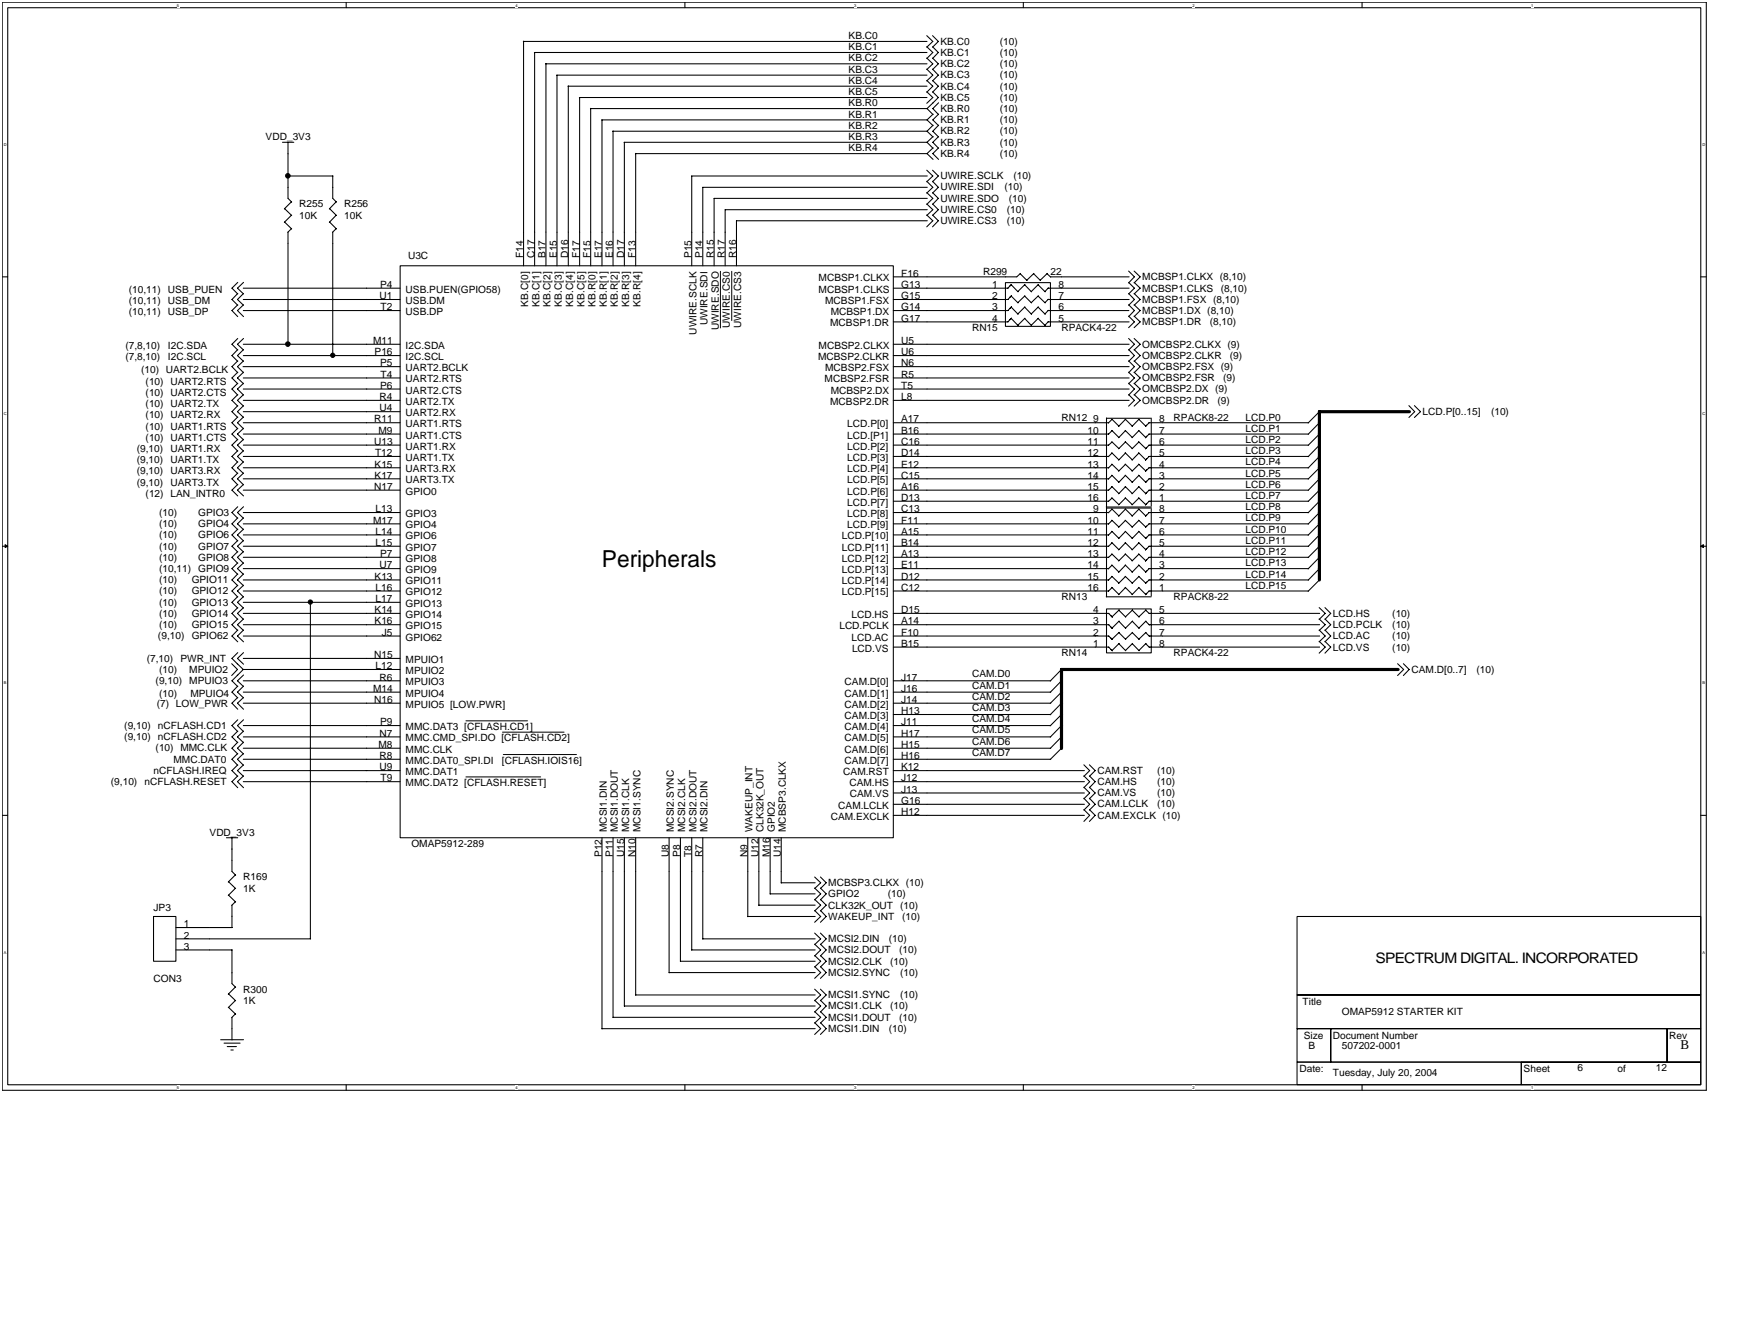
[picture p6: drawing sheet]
<svg xmlns="http://www.w3.org/2000/svg" width="279mm" height="216mm" viewBox="0 0 279 216" stroke-linecap="round" stroke-linejoin="round" font-family="sans-serif">
<path d="M.4 .4h274.1v174.9h-274.1zM1.2 1.2h272.4v173.2h-272.4z" fill="none" stroke="#000" stroke-width=".17"/>
<g fill="#fff">
<path d="M28.5 .5h.3v.7h-.3z"/>
<path d="M28.5 174.5h.3v.7h-.3z"/>
</g>
<path d="M55.7 .4v.8M55.7 174.4v.9" fill="none" stroke="#000" stroke-width=".17"/>
<g fill="#fff">
<path d="M82.9 .5h.3v.7h-.3z"/>
<path d="M82.9 174.5h.3v.7h-.3z"/>
</g>
<path d="M110.2 .4v.8M110.2 174.4v.9" fill="none" stroke="#000" stroke-width=".17"/>
<g fill="#fff">
<path d="M137.4 .5h.3v.7h-.3z"/>
<path d="M137.4 174.5h.3v.7h-.3z"/>
</g>
<path d="M164.6 .4v.8M164.6 174.4v.9" fill="none" stroke="#000" stroke-width=".17"/>
<g fill="#fff">
<path d="M191.8 .5h.4v.7h-.4z"/>
<path d="M191.8 174.5h.4v.7h-.4z"/>
</g>
<path d="M219.1 .4v.8M219.1 174.4v.9" fill="none" stroke="#000" stroke-width=".17"/>
<g fill="#fff">
<path d="M246.3 .5h.3v.7h-.3z"/>
<path d="M246.3 174.5h.3v.7h-.3z"/>
<path d="M.6 22.9h.5v.7h-.5z"/>
<path d="M273.8 22.9h.5v.7h-.5z"/>
<path d="M.6 66.1h.5v.8h-.5z"/>
<path d="M273.8 66.1h.5v.8h-.5z"/>
</g>
<path d="M.4 44.5h.8M273.6 44.5h.9" fill="none" stroke="#000" stroke-width=".17"/>
<g fill="#fff">
<path d="M.6 109.4h.4v.8h-.4z"/>
<path d="M273.8 109.4h.4v.8h-.4z"/>
</g>
<path d="M.4 87.8h.8M273.6 87.8h.9" fill="none" stroke="#000" stroke-width=".17"/>
<path d="M.8 87.6l.4 .2-.4 .2zM273.6 87.8l.4-.2v.4z" fill="#000" stroke="#000" stroke-width=".16"/>
<g fill="#fff">
<path d="M.6 152.7h.4v.7h-.4z"/>
<path d="M273.8 152.7h.4v.7h-.4z"/>
</g>
<g fill="none" stroke="#000" stroke-width=".17">
<path d="M84.2 6.7h64.9M84.2 6.6v36.1M86 8.4h63.1M86 8.4v34.3M87.8 10.3h61.3M87.8 10.2v32.5M89.5 12.1h59.6M89.6 12.1v30.6M91.4 13.9h57.7M91.4 13.8v28.9M93.2 15.7h55.9M93.2 15.7v27"/>
<path d="M95 17.5h54.1M95 17.4v25.3M96.8 19.3h52.3M96.8 19.3v23.4M149.1 5.7l.9 1-.9 .9M149.1 7.5l.9 .9-.9 1M149.1 9.3l.9 1-.9 .9M149.1 11.1l.9 1-.9 .9M149.1 12.9l.9 1-.9 .9M149.1 14.7l.9 1-.9 .9M149.1 17.5l1 .9M149.1 19.3l1 .9"/>
<path d="M150 5.7l.9 1-.9 .9M150 7.5l.9 .9-.9 1M150 9.3l.9 1-.9 .9M150 11.1l.9 1-.9 .9M150 12.9l.9 1-.9 .9M150 14.7l.9 1-.9 .9M150.1 16.5l-1 1M150.1 18.3l-1 1M151 16.5l-1 1 1 .9M151 18.3l-1 1 1 .9M45.4 22.9h1.9M45.8 33.5l1.1 1.1"/>
<path d="M45.8 35.7l1.1 1.1M46.3 22.9v9l.6 .6M46.3 37.3v18.1M46.3 28.3h7.3M46.9 36.8l-.6 .6M46.9 32.4l-1.2 1.2M46.9 34.6l-1.2 1.1M53 33.5l1.1 1.1M53 35.7l1.1 1.1M53.5 28.3v3.6l.6 .6M53.5 37.3v19.9M54.1 32.4l-1.1 1.2"/>
<path d="M54.1 34.6l-1.1 1.1M54.1 36.8l-.6 .6M98.6 21.1h50.5M98.6 21.1v21.6M100.4 22.9h48.7M100.4 22.9v19.8M102.2 24.7h46.9M102.2 24.7v18M149.1 27.4l.9 .9-.9 .9M149.1 29.1l.9 1-.9 .9M149.1 31l.9 .9-.9 1M149.1 32.8l.9 .9-.9 .9"/>
<path d="M149.1 34.6l.9 .9-.9 1M149.1 21.1l1 .9M149.1 22.9l1 .9M149.1 24.7l1 .9M149.2 28.3h-37.9v14.4M149.2 30.1h-36.2v12.6M149.2 35.5h-30.7v7.2M149.2 33.7h-32.6v9M149.2 31.9h-34.3v10.8M150 27.4l.9 .9-.9 .9M150 29.1l.9 1-.9 .9M150 31l.9 .9-.9 1"/>
<path d="M150 32.8l.9 .9-.9 .9M150 34.6l.9 .9-.9 1M150.1 20.1l-1 1M150.1 21.9l-1 1M150.1 23.8l-1 .9M151 20.1l-1 1 1 .9M151 21.9l-1 1 1 .9M151 23.8l-1 .9 1 .9M38.2 59.8l-.9 1 .9 .9M38.2 54.4l-.9 .9 .9 1M38.2 56.2l-.9 1 .9 .9M38.2 45.4l-.9 .9 .9 1"/>
<path d="M38.2 47.2l-.9 .9 .9 1M38.2 49l-.9 .9 .9 1M38.2 58l-.9 .9 .9 1M39.1 58.9h25.3M39.1 46.3h25.3M39.1 48.1h25.3M39.1 49.9h25.3M39.1 57.2h25.3M39.1 55.3h25.3M39.2 59.8l-1 1 1 .9M39.2 54.4l-1 .9 1 1M39.2 56.2l-1 1 1 .9"/>
<path d="M39.2 45.4l-1 .9 1 1M39.2 47.2l-1 .9 1 1M39.2 49l-1 .9 1 1M39.2 58l-1 .9 1 1M64.4 42.7h79.3v92h-79.3zM143.7 46.3h18.5M143.7 48.1h18.5M143.7 49.9h18.5M143.7 51.7h18.5M143.7 57.2h37.9M143.7 55.3h37.9M143.7 58.9h37.9"/>
<path d="M161.7 45.4h7.3v7.1h-7.3zM162.4 45.9l.3-.2-.6 .6M162.4 47.8l.3-.2-.6 .5M162.4 51.4l.3-.2-.6 .5M162.7 45.8l1.1 1.1M162.7 47.6l1.1 1.1M162.7 49.4l1.1 1.1M162.7 51.2l1.1 1.1M162.7 49.3l-.6 .6M164.1 44l1.1 1.1M164.1 44l-.6 .5h-19.8M164.8 45.8l1.1 1.1"/>
<path d="M164.8 47.6l1.1 1.1M164.8 49.4l1.1 1.1M164.8 51.2l1.1 1.1M164.9 45.7l-1.2 1.2M164.9 47.6l-1.2 1.1M164.9 49.3l-1.2 1.2M164.9 51.2l-1.2 1.1M166.3 44l1.1 1.1M166.3 44l-1.1 1.1M167 45.8l1.1 1.1M167 47.6l1.1 1.1M167 49.4l1.1 1.1"/>
<path d="M167 51.2l1.1 1.1M167 45.7l-1.1 1.2M167 47.6l-1.1 1.1M167 49.3l-1.1 1.2M167 51.2l-1.1 1.1M168.4 44l.6 .5M168.5 44l-1.2 1.1M168.6 46.3h13M168.6 48.1h13M168.6 49.9h13M168.6 51.7h13M168.6 46.3l-.5 .6"/>
<path d="M168.6 48.1l-.5 .6M168.6 49.9l-.5 .6M168.6 51.7l-.5 .6M169 44.5h12.6M181.5 43.6l1 .9-1 1M181.5 45.4l1 .9-1 1M181.5 47.2l1 .9-1 1M181.5 49l1 .9-1 1M181.5 50.8l1 .9-1 1M181.5 54.4l1 .9-1 1M181.5 56.2l1 1-1 .9M181.5 58l1 .9-1 1"/>
<path d="M181.5 59.8l1 1-1 .9M182.4 43.6l1 .9-1 1M182.4 45.4l1 .9-1 1M182.4 47.2l1 .9-1 1M182.4 49l1 .9-1 1M182.4 50.8l1 .9-1 1M182.4 54.4l1 .9-1 1M182.4 56.2l1 1-1 .9M182.4 58l1 .9-1 1M182.4 59.8l1 1-1 .9M38.2 61.6l-.9 .9 .9 1M38.2 63.4l-.9 1 .9 .9"/>
<path d="M38.2 65.2l-.9 1 .9 .9M38.2 67l-.9 1 .9 .9M38.2 68.8l-.9 1 .9 .9M38.2 70.6l-.9 1 .9 .9M38.2 72.4l-.9 1 .9 .9M38.2 74.2l-.9 1 .9 .9M38.2 76l-.9 1 .9 1M38.2 77.9l-.9 .9 .9 .9M39.1 68h25.3M39.1 69.8h25.3M39.1 71.6h25.3M39.1 73.4h25.3"/>
<path d="M39.1 75.2h25.3M39.1 77h25.3M39.1 78.8h25.3M39.1 60.8h25.3M39.1 62.5h25.3M39.1 64.4h25.3M39.1 66.2h25.3M39.2 61.6l-1 .9 1 1M39.2 63.4l-1 1 1 .9M39.2 65.2l-1 1 1 .9M39.2 67l-1 1 1 .9M39.2 68.8l-1 1 1 .9"/>
<path d="M39.2 70.6l-1 1 1 .9M39.2 72.4l-1 1 1 .9M39.2 74.2l-1 1 1 .9M39.2 76l-1 1 1 1M39.2 77.9l-1 .9 1 .9M143.7 68h34.6M143.7 69.8h34.6M143.7 71.6h34.6M143.7 73.4h34.6M143.7 75.2h34.6M143.7 77h34.6M143.7 78.8h34.6"/>
<path d="M143.7 60.8h37.9M143.7 62.5h37.9M143.7 64.4h37.9M178 67.2v14.3M178 67.2h7.2M178.8 78.2l1.2 1.1M178.8 76.4l1.2 1.1M178.8 74.6l1.2 1.1M178.8 72.8l1.2 1.1M178.8 71l1.2 1.1M178.8 69.2l1.2 1.1M178.8 67.4l1.2 1.1"/>
<path d="M178.9 78.2l-.6 .6M178.9 76.4l-.6 .6M178.9 74.6l-.6 .6M178.9 72.8l-.6 .6M178.9 71l-.6 .6M178.9 69.2l-.6 .6M178.9 67.4l-.6 .6M181 78.2l1.1 1.1M181 76.4l1.1 1.1M181 74.6l1.1 1.1M181 72.8l1.1 1.1M181 71l1.1 1.1"/>
<path d="M181 69.2l1.1 1.1M181 67.4l1.1 1.1M181 78.2l-1.1 1.2M181 76.4l-1.1 1.2M181 74.6l-1.1 1.1M181 72.8l-1.1 1.2M181 71l-1.1 1.2M181 69.2l-1.1 1.2M181 67.4l-1.1 1.2M181.5 61.6l1 .9-1 1M181.5 63.4l1 1-1 .9M182.4 61.6l1 .9-1 1"/>
<path d="M182.4 63.4l1 1-1 .9M183.1 78.2l1.2 1.1M183.1 76.4l1.2 1.1M183.1 74.6l1.2 1.1M183.1 72.8l1.2 1.1M183.1 71l1.2 1.1M183.1 69.2l1.2 1.1M183.1 67.4l1.2 1.1M183.2 78.2l-1.1 1.2M183.2 76.4l-1.1 1.2M183.2 74.6l-1.1 1.1M183.2 72.8l-1.1 1.2"/>
<path d="M183.2 71l-1.1 1.2M183.2 69.2l-1.1 1.2M183.2 67.4l-1.1 1.2M184.8 68h25.7M184.8 69.8h25.7M184.8 71.6h25.7M184.8 73.4h25.7M184.8 75.2h25.7M184.8 77h25.7M184.8 78.8h25.7M184.8 78.8l-.6 .6 .3-.3M184.8 77l-.6 .6"/>
<path d="M184.8 75.2l-.6 .5 .3-.2M184.8 73.4l-.6 .6M184.8 71.6l-.6 .6M184.8 69.8l-.6 .6 .3-.3M184.8 68l-.6 .6M185.2 67.4v13.9M212.2 66.2l-1.8 1.8M212.2 69.8l-1.8 1.8M212.2 68l-1.8 1.8M212.2 71.6l-1.8 1.8M212.2 73.4l-1.8 1.8M212.2 75.2l-1.8 1.8"/>
<path d="M212.2 77l-1.8 1.8M212.2 78.8l-1.8 1.8M226.6 65.2l1 1-1 .9M227.5 65.2l1 1-1 .9M38.2 86.9l-.9 .9 .9 .9M38.2 81.5l-.9 .9 .9 .9M38.2 83.2l-.9 1 .9 .9M38.2 85.1l-.9 .9 .9 1M38.2 88.7l-.9 .9 .9 1M38.2 90.5l-.9 .9 .9 .9M38.2 92.3l-.9 .9 .9 1M38.2 94.1l-.9 .9 .9 1"/>
<path d="M38.2 95.9l-.9 .9 .9 1M38.2 97.7l-.9 .9 .9 1M38.2 99.5l-.9 .9 .9 1M39.1 95h25.3M39.1 93.2h25.3M39.1 91.4h25.3M39.1 89.6h25.3M39.1 87.8h25.3M39.1 86h25.3M39.1 84.2h25.3M39.1 82.4h25.3M39.1 98.6h25.3"/>
<path d="M39.1 96.8h25.3M39.2 86.9l-1 .9 1 .9M39.2 81.5l-1 .9 1 .9M39.2 83.2l-1 1 1 .9M39.2 85.1l-1 .9 1 1M39.2 88.7l-1 .9 1 1M39.2 90.5l-1 .9 1 .9M39.2 92.3l-1 .9 1 1M39.2 94.1l-1 .9 1 1M39.2 95.9l-1 .9 1 1M39.2 97.7l-1 .9 1 1M39.2 99.5l-1 .9 1 1"/>
<path d="M49.9 96.8v54.1M143.7 95h34.6M143.7 93.2h34.6M143.7 91.4h34.6M143.7 89.6h34.6M143.7 87.8h34.6M143.7 86h34.6M143.7 84.2h34.6M143.7 82.4h34.6M143.7 80.6h34.6M143.7 98.6h34.7M177.9 95.9h7.3"/>
<path d="M177.9 81.5h7.3M178 81.6v14.3M178 81.7h7.2M178 97.9h7.2v7.1h-7.2zM178.3 98.6l.6 .6M178.8 94.4l1.2 1.2M178.8 92.6l1.2 1.1M178.8 90.8l1.2 1.2M178.8 89l1.2 1.1M178.8 87.2l1.2 1.2M178.8 85.4l1.2 1.1M178.8 83.6l1.2 1.1"/>
<path d="M178.8 81.8l1.2 1.1M178.8 80l1.2 1.1M178.9 94.5l-.6 .6M178.9 92.7l-.6 .6M178.9 90.9l-.6 .6M178.9 89.1l-.6 .5M178.9 87.3l-.6 .6M178.9 85.4l-.6 .6M178.9 83.7l-.6 .6M178.9 81.8l-.6 .6M178.9 80.1l-.6 .5M180 99.9l1.1 1.1"/>
<path d="M180 98.1l1.1 1.1M180 99.8l-1.1 1.2M180 98.1l-1.1 1.1M181 94.4l1.1 1.2M181 92.6l1.1 1.1M181 90.8l1.1 1.2M181 89l1.1 1.1M181 87.2l1.1 1.2M181 85.4l1.1 1.1M181 83.6l1.1 1.1M181 81.8l1.1 1.1M181 80l1.1 1.1"/>
<path d="M181 94.5l-1.1 1.1M181 92.7l-1.1 1.1M181 90.9l-1.1 1.1M181 89.1l-1.1 1.1M181 87.3l-1.1 1.1M181 85.4l-1.1 1.2M181 83.7l-1.1 1.1M181 81.8l-1.1 1.2M181 80.1l-1.1 1.1M182.1 99.9l1.1 1.1M182.1 98.1l1.1 1.1M182.2 99.8l-1.2 1.2"/>
<path d="M182.2 98.1l-1.2 1.1M183.1 94.4l1.2 1.2M183.1 92.6l1.2 1.1M183.1 90.8l1.2 1.2M183.1 89l1.2 1.1M183.1 87.2l1.2 1.2M183.1 85.4l1.2 1.1M183.1 83.6l1.2 1.1M183.1 81.8l1.2 1.1M183.1 80l1.2 1.1M183.2 94.5l-1.1 1.1M183.2 92.7l-1.1 1.1"/>
<path d="M183.2 90.9l-1.1 1.1M183.2 89.1l-1.1 1.1M183.2 87.3l-1.1 1.1M183.2 85.4l-1.1 1.2M183.2 83.7l-1.1 1.1M183.2 81.8l-1.1 1.2M183.2 80.1l-1.1 1.1M184.3 99.9l.6 .6M184.3 98.1l.6 .6M184.3 99.8l-1.1 1.2M184.3 98.1l-1.1 1.1M184.8 95h25.7"/>
<path d="M184.8 93.2h25.7M184.8 91.4h25.7M184.8 89.6h25.7M184.8 87.8h25.7M184.8 86h25.7M184.8 84.2h25.7M184.8 82.4h25.7M184.8 80.6h25.7M184.8 95l-.6 .6M184.8 93.2l-.6 .6 .3-.2M184.8 91.4l-.6 .6M184.8 89.6l-.6 .6"/>
<path d="M184.8 87.8l-.6 .6 .3-.2M184.8 86l-.6 .6M184.8 84.2l-.6 .6 .3-.2M184.8 82.4l-.6 .6M184.8 98.6h27.5M184.8 80.6l-.6 .6M185.2 81.8v14M212.2 97.7l1 .9-1 1M212.2 99.5l1 .9-1 1M212.2 87.8l-1.8 1.8M212.2 84.2l-1.8 1.8M212.2 80.6l-1.8 1.8"/>
<path d="M212.2 82.4l-1.8 1.9M212.2 86l-1.8 1.9M212.2 89.6l-1.8 1.9M212.2 91.4l-1.8 1.9M212.2 93.2l-1.8 1.9M213.1 97.7l1 .9-1 1M213.1 99.5l1 .9-1 1M37.3 106.7l.9 .9-.9 1M38.2 106.7l.9 .9M38.2 101.3l-.9 .9 .9 1M38.2 112.1l-.9 .9 .9 1M38.2 115.7l-.9 .9 .9 1"/>
<path d="M38.2 117.5l-.9 1 .9 .9M38.2 119.3l-.9 1 .9 .9M38.2 104.9l-.9 .9 .9 1M38.2 110.3l-.9 1 .9 .9M39.1 107.6l-1.8 1.8 .9 1M39.1 109.4h25.3M39.1 111.3h25.3M39.1 113h25.3M39.1 116.6h25.3M39.1 118.5h25.3M39.1 105.8h25.3M39.1 107.6h25.3"/>
<path d="M39.1 102.2h25.3M39.1 100.4h25.3M39.2 101.3l-1 .9 1 1M39.2 112.1l-1 .9 1 1M39.2 108.5l-1 .9 1 1M39.2 115.7l-1 .9 1 1M39.2 117.5l-1 1 1 .9M39.2 119.3l-1 1 1 .9M39.2 104.9l-1 .9 1 1M39.2 110.3l-1 1 1 .9M143.7 109.4h25.3M143.7 111.3h25.3"/>
<path d="M143.7 113h25.3M143.7 114.9h25.3M143.7 116.6h25.3M143.7 118.5h25.3M143.7 102.2h34.7M143.7 100.4h34.7M143.7 104h34.7M170.7 114.9l-1.8 1.8M170.7 111.3l-1.8 1.8M170.7 107.6l-1.8 1.9M170.7 109.4l-1.8 1.9M170.7 113l-1.8 1.9"/>
<path d="M170.7 116.6l-1.8 1.9M170.7 118.5l-1.8 1.8M178.3 104l.6 .6M178.3 102.2l.6 .6-.2-.2M178.3 100.4l.6 .6M180 103.5l1.1 1.1M180 101.7l1.1 1.1M180 103.4l-1.1 1.2M180 101.7l-1.1 1.1M182.1 103.5l1.1 1.1M182.1 101.7l1.1 1.1M182.2 103.4l-1.2 1.2"/>
<path d="M182.2 101.7l-1.2 1.1M184.3 103.5l.6 .6M184.3 101.7l.6 .6M184.3 103.4l-1.1 1.2M184.3 101.7l-1.1 1.1M184.8 102.2h27.5M184.8 100.4h27.5M184.8 104h27.5M212.2 103.1l1 .9-1 1M212.2 101.3l1 .9-1 1M213.1 103.1l1 .9-1 1M213.1 101.3l1 .9-1 1"/>
<path d="M224.8 106.7l1 .9-1 1M225.7 106.7l1 .9-1 1M.4 131.1h.8M36.4 134.7h1.8M37.3 134.7v5.4l.6 .6M38.2 121.1l-.9 1 .9 .9M38.2 123l-.9 .9 .9 .9M38.2 124.7l-.9 1 .9 .9M39.1 120.3h25.3M39.1 122.1h25.3M39.1 125.7h25.3M39.1 123.9h25.3"/>
<path d="M39.2 121.1l-1 1 1 .9M39.2 123l-1 .9 1 .9M39.2 124.7l-1 1 1 .9M96.8 134.7v30.7M98.6 134.7v28.9M100.4 134.7v27.1M102.2 134.7v25.3M107.6 134.7v21.7M109.4 134.7v19.9M111.3 134.7v18.1M113 134.7v16.3M120.3 134.7v12.7"/>
<path d="M122.1 134.7v10.9M123.9 134.7v9M125.7 134.7v7.3M143.7 131.1h30.7M143.7 120.3h25.3M143.7 122.1h25.3M143.7 125.7h30.7M143.7 127.5h30.7M143.7 129.3h30.7M143.7 123.9h30.7M170.7 120.3l-1.8 1.8M174.3 123l1 .9-1 .9"/>
<path d="M174.3 124.7l1 1-1 .9M174.3 126.5l1 1-1 .9M174.3 128.3l1 1-1 .9M174.3 130.1l1 1-1 1M175.2 123l1 .9-1 .9M175.2 124.7l1 1-1 .9M175.2 126.5l1 1-1 .9M175.2 128.3l1 1-1 .9M175.2 130.1l1 1-1 1M273.6 131.1h.9M24.7 147.3h3.6v7.2h-3.6zM28.3 149.1h9.1"/>
<path d="M28.3 150.9h21.7M28.3 152.7h9.1M36.8 141.7l1.1 1.1M36.8 143.9l1.1 1.1M36.8 159.8l1.1 1.1M37.3 145.5v3.6M37.3 152.7v5.4l.6 .6M37.9 140.6l-1.2 1.2M37.9 142.8l-1.2 1.1M37.9 145l-.6 .6M37.9 158.7l-1.2 1.1M102.2 159.9h28.9"/>
<path d="M107.6 156.4h23.5M109.4 154.5h21.7M111.3 152.7h19.8M113 150.9h18.1M120.3 147.3h10.8M122.1 145.5h9M123.9 143.7h7.2M125.7 141.9h5.4M131 153.6l1 .9-1 1M131 155.4l1 1-1 .9M131 159l1 .9-1 1M131 150l1 .9-1 1"/>
<path d="M131 151.8l1 .9-1 1M131 141l1 .9-1 .9M131 142.8l1 .9-1 1M131 144.6l1 .9-1 .9M131 146.4l1 .9-1 1M132 153.6l.9 .9-.9 1M132 155.4l.9 1-.9 .9M132 159l.9 .9-.9 1M132 150l.9 .9-.9 1M132 151.8l.9 .9-.9 1M132 141l.9 .9-.9 .9M132 142.8l.9 .9-.9 1"/>
<path d="M132 144.6l.9 .9-.9 .9M132 146.4l.9 .9-.9 1M208.6 147.3h65v12.6h-65zM208.6 159.9h65v5.5h-65zM35.5 167.1h3.7M36 167.7h2.6M36.5 168.2h1.5M36.8 161.9l1.1 1.1M37.1 168.8h.4M37.3 163.5v3.7M37.9 160.8l-1.2 1.2M37.9 163l-.6 .6"/>
<path d="M96.8 165.4h34.3M98.6 163.5h32.5M100.4 161.7h30.7M131 164.4l1 1-1 .9M131 160.8l1 .9-1 1M131 162.6l1 .9-1 1M132 164.4l.9 1-.9 .9M132 160.8l.9 .9-.9 1M132 162.6l.9 .9-.9 1M208.6 165.4h5.5v5.3h-5.5zM208.6 170.7h36.1v3.7h-36.1zM214.1 165.4h54.1v5.3h-54.1z"/>
<path d="M244.7 170.7h28.9v3.7h-28.9zM268.2 165.4h5.4v5.3h-5.4z"/>
</g>
<path d="M115.9 43.6v9.1M117.7 43.6v7.9M74.9 115.9h10M80.8 117.7h9.9M74.9 124.9h12.1M81 121.3h11.7" fill="none" stroke="#000" stroke-width=".16"/>
<path d="M226.7 66.2h-14.5v27M224.9 107.6h-54.2v12.7" fill="none" stroke="#000" stroke-width=".51"/>
<g fill="#000" stroke="#000" stroke-width=".17">
<circle cx="46.3" cy="28.3" r=".37"/>
<circle cx="46.3" cy="55.3" r=".37"/>
<circle cx="53.5" cy="57.1" r=".34"/>
<circle cx="49.9" cy="96.8" r=".34"/>
</g>
<text font-size="3.8" x="96.8" y="91.2">Peripherals</text>
<text font-size="2.3" x="221.2" y="154.9">SPECTRUM DIGITAL. INCORPORATED</text>
<text font-size="2" x="270.3" y="168.7">B</text>
<g font-size="1.6">
<text x="136.5" y="6.3">KB.C0</text>
<text x="136.5" y="8.1">KB.C1</text>
<text x="136.5" y="9.9">KB.C2</text>
<text x="136.5" y="11.7">KB.C3</text>
<text x="151.3" y="7.2">KB.C0</text>
<text x="151.3" y="9">KB.C1</text>
<text x="151.3" y="10.8">KB.C2</text>
<text x="160.8" y="7.2">(10)</text>
<text x="160.8" y="9">(10)</text>
<text x="160.8" y="10.8">(10)</text>
<text x="136.5" y="13.5">KB.C4</text>
<text x="136.5" y="15.3">KB.C5</text>
<text x="136.5" y="17.1">KB.R0</text>
<text x="151.3" y="12.6">KB.C3</text>
<text x="151.3" y="14.4">KB.C4</text>
<text x="151.3" y="16.2">KB.C5</text>
<text x="160.8" y="12.6">(10)</text>
<text x="160.8" y="14.4">(10)</text>
<text x="160.8" y="16.2">(10)</text>
<text x="42.7" y="22.5">VDD_3V3</text>
<text x="136.5" y="20.7">KB.R2</text>
<text x="136.5" y="22.5">KB.R3</text>
<text x="136.5" y="18.9">KB.R1</text>
<text x="151.3" y="18">KB.R0</text>
<text x="151.3" y="19.8">KB.R1</text>
<text x="151.3" y="21.6">KB.R2</text>
<text x="151.3" y="23.4">KB.R3</text>
<text x="160.8" y="18">(10)</text>
<text x="160.8" y="19.8">(10)</text>
<text x="160.8" y="21.6">(10)</text>
<text x="160.8" y="23.4">(10)</text>
<text x="136.5" y="24.3">KB.R4</text>
<text x="151.3" y="28.8">UWIRE.SCLK</text>
<text x="151.3" y="25.2">KB.R4</text>
<text x="160.8" y="25.2">(10)</text>
<text x="163" y="28.8">(10)</text>
<text x="48.1" y="33.3">R255</text>
<text x="48.1" y="35.2">10K</text>
<text x="55.3" y="33.3">R256</text>
<text x="55.3" y="35.2">10K</text>
<text x="151.3" y="30.6">UWIRE.SDI</text>
<text x="151.3" y="32.4">UWIRE.SDO</text>
<text x="151.3" y="34.3">UWIRE.CS0</text>
<text x="161.6" y="30.6">(10)</text>
<text x="161.9" y="34.3">(10)</text>
<text x="162.3" y="32.4">(10)</text>
<text x="65.6" y="41.6">U3C</text>
<text x="84.2" y="41.5" transform="rotate(-90 84.2 41.5)">F14</text>
<text x="86" y="41.5" transform="rotate(-90 86 41.5)">C17</text>
<text x="87.8" y="41.5" transform="rotate(-90 87.8 41.5)">B17</text>
<text x="89.5" y="41.5" transform="rotate(-90 89.5 41.5)">E15</text>
<text x="91.4" y="41.5" transform="rotate(-90 91.4 41.5)">D16</text>
<text x="93.2" y="41.5" transform="rotate(-90 93.2 41.5)">F17</text>
<text x="95" y="41.5" transform="rotate(-90 95 41.5)">F15</text>
<text x="96.8" y="41.5" transform="rotate(-90 96.8 41.5)">E17</text>
<text x="98.6" y="41.5" transform="rotate(-90 98.6 41.5)">E16</text>
<text x="100.4" y="41.5" transform="rotate(-90 100.4 41.5)">D17</text>
<text x="102.2" y="41.5" transform="rotate(-90 102.2 41.5)">F13</text>
<text x="111.2" y="41.5" transform="rotate(-90 111.2 41.5)">P15</text>
<text x="113" y="41.5" transform="rotate(-90 113 41.5)">P14</text>
<text x="114.8" y="41.5" transform="rotate(-90 114.8 41.5)">R15</text>
<text x="116.6" y="41.5" transform="rotate(-90 116.6 41.5)">R17</text>
<text x="118.4" y="41.5" transform="rotate(-90 118.4 41.5)">R16</text>
<text x="151.3" y="36">UWIRE.CS3</text>
<text x="161.9" y="36">(10)</text>
<text x="20.7" y="47">(10,11)</text>
<text x="27" y="47">USB_PUEN</text>
<text x="61.1" y="46.3">P4</text>
<text x="65.3" y="47">USB.PUEN(GPIO58)</text>
<text x="131.7" y="45.2">MCBSP1.CLKX</text>
<text x="131.7" y="47">MCBSP1.CLKS</text>
<text x="145" y="44.5">F16</text>
<text x="145" y="46.3">G13</text>
<text x="158.1" y="44.2">R299</text>
<text x="159.6" y="46.3">1</text>
<text x="169" y="44.2">22</text>
<text x="170.2" y="46.3">8</text>
<text x="183.7" y="45.1">MCBSP1.CLKX (8,10)</text>
<text x="183.7" y="46.9">MCBSP1.CLKS</text>
<text x="196.4" y="46.9">(8,10)</text>
<text x="20.7" y="48.9">(10,11)</text>
<text x="20.7" y="50.6">(10,11)</text>
<text x="27" y="48.9">USB_DM</text>
<text x="27" y="50.6">USB_DP</text>
<text x="61.1" y="48.1">U1</text>
<text x="61.2" y="49.9">T2</text>
<text x="65.2" y="50.6">USB.DP</text>
<text x="65.2" y="48.9">USB.DM</text>
<text x="85" y="49.3" transform="rotate(-90 85 49.3)">KB.C[0]</text>
<text x="86.8" y="49.3" transform="rotate(-90 86.8 49.3)">KB.C[1]</text>
<text x="88.6" y="49.3" transform="rotate(-90 88.6 49.3)">KB.C[2]</text>
<text x="90.4" y="49.3" transform="rotate(-90 90.4 49.3)">KB.C[3]</text>
<text x="92.2" y="49.3" transform="rotate(-90 92.2 49.3)">KB.C[4]</text>
<text x="94" y="49.3" transform="rotate(-90 94 49.3)">KB.C[5]</text>
<text x="95.8" y="49.3" transform="rotate(-90 95.8 49.3)">KB.R[0]</text>
<text x="97.6" y="49.3" transform="rotate(-90 97.6 49.3)">KB.R[1]</text>
<text x="99.4" y="49.3" transform="rotate(-90 99.4 49.3)">KB.R[2]</text>
<text x="101.2" y="49.3" transform="rotate(-90 101.2 49.3)">KB.R[3]</text>
<text x="103" y="49.3" transform="rotate(-90 103 49.3)">KB.R[4]</text>
<text x="112" y="53.8" transform="rotate(-90 112 53.8)">UWIRE.SCLK</text>
<text x="113.8" y="52.3" transform="rotate(-90 113.8 52.3)">UWIRE.SDI</text>
<text x="115.6" y="53.1" transform="rotate(-90 115.6 53.1)">UWIRE.SDO</text>
<text x="117.4" y="52.7" transform="rotate(-90 117.4 52.7)">UWIRE.CS0</text>
<text x="119.2" y="52.7" transform="rotate(-90 119.2 52.7)">UWIRE.CS3</text>
<text x="132.7" y="48.9">MCBSP1.FSX</text>
<text x="133.5" y="52.5">MCBSP1.DR</text>
<text x="133.6" y="50.6">MCBSP1.DX</text>
<text x="145" y="48.1">G15</text>
<text x="145" y="49.9">G14</text>
<text x="145" y="51.7">G17</text>
<text x="156.4" y="53.2">RN15</text>
<text x="159.6" y="48.1">2</text>
<text x="159.6" y="49.9">3</text>
<text x="159.6" y="51.7">4</text>
<text x="170.2" y="51.7">5</text>
<text x="170.2" y="49.9">6</text>
<text x="170.2" y="48.1">7</text>
<text x="170.7" y="53.2">RPACK4-22</text>
<text x="183.7" y="48.7">MCBSP1.FSX (8,10)</text>
<text x="183.7" y="50.5">MCBSP1.DX (8,10)</text>
<text x="183.7" y="52.3">MCBSP1.DR</text>
<text x="194.6" y="52.3">(8,10)</text>
<text x="20.2" y="56.1">(7,8,10)</text>
<text x="20.2" y="57.9">(7,8,10)</text>
<text x="27" y="56.1">I2C.SDA</text>
<text x="27" y="57.9">I2C.SCL</text>
<text x="60" y="55.3">M11</text>
<text x="60.3" y="57.1">P16</text>
<text x="61.1" y="58.9">P5</text>
<text x="65.2" y="57.9">I2C.SCL</text>
<text x="65.2" y="56.1">I2C.SDA</text>
<text x="65.2" y="59.7">UART2.BCLK</text>
<text x="131.6" y="57.9">MCBSP2.CLKR</text>
<text x="131.7" y="56.1">MCBSP2.CLKX</text>
<text x="132.7" y="59.7">MCBSP2.FSX</text>
<text x="145" y="55.3">U5</text>
<text x="145" y="57.1">U6</text>
<text x="145" y="58.9">N6</text>
<text x="183.7" y="55.9">OMCBSP2.CLKX (9)</text>
<text x="183.7" y="57.7">OMCBSP2.CLKR</text>
<text x="183.7" y="59.5">OMCBSP2.FSX (9)</text>
<text x="197.8" y="57.7">(9)</text>
<text x="22.7" y="60">(10) UART2.BCLK</text>
<text x="23.4" y="61.8">(10) UART2.RTS</text>
<text x="23.4" y="63.6">(10) UART2.CTS</text>
<text x="23.4" y="65.4">(10) UART2.TX</text>
<text x="61.1" y="64.3">R4</text>
<text x="61.1" y="62.5">P6</text>
<text x="61.2" y="60.7">T4</text>
<text x="65.2" y="61.5">UART2.RTS</text>
<text x="65.2" y="63.3">UART2.CTS</text>
<text x="65.2" y="65.1">UART2.TX</text>
<text x="132.6" y="61.5">MCBSP2.FSR</text>
<text x="133.5" y="65.1">MCBSP2.DR</text>
<text x="133.6" y="63.3">MCBSP2.DX</text>
<text x="145" y="60.7">R5</text>
<text x="145" y="62.5">T5</text>
<text x="145" y="64.3">L8</text>
<text x="183.7" y="61.3">OMCBSP2.FSR</text>
<text x="183.7" y="63.1">OMCBSP2.DX (9)</text>
<text x="183.7" y="64.9">OMCBSP2.DR</text>
<text x="195.8" y="64.9">(9)</text>
<text x="196.7" y="61.3">(9)</text>
<text x="23.4" y="67.2">(10) UART2.RX</text>
<text x="23.4" y="69.1">(10) UART1.RTS</text>
<text x="23.4" y="70.8">(10) UART1.CTS</text>
<text x="60.2" y="67.9">R11</text>
<text x="60.2" y="71.5">U13</text>
<text x="60.9" y="69.7">M9</text>
<text x="61.1" y="66.1">U4</text>
<text x="65.2" y="66.9">UART2.RX</text>
<text x="65.2" y="68.7">UART1.RTS</text>
<text x="65.2" y="70.5">UART1.CTS</text>
<text x="136.3" y="68.7">LCD.P[0]</text>
<text x="136.3" y="70.5">LCD.[P1]</text>
<text x="145" y="67.9">A17</text>
<text x="145" y="69.7">B16</text>
<text x="145" y="71.5">C16</text>
<text x="170.7" y="67.6">RN12</text>
<text x="174.9" y="71.5">11</text>
<text x="174.9" y="69.7">10</text>
<text x="175.8" y="67.9">9</text>
<text x="186.5" y="71.5">6</text>
<text x="186.5" y="69.7">7</text>
<text x="186.5" y="67.9">8</text>
<text x="188.8" y="67.6">RPACK8-22</text>
<text x="200.3" y="67.6">LCD.P0</text>
<text x="200.3" y="69.4">LCD.P1</text>
<text x="200.3" y="71.2">LCD.P2</text>
<text x="228.8" y="66.7">LCD.P[0..15]</text>
<text x="239.8" y="66.7">(10)</text>
<text x="22" y="72.7">(9,10)</text>
<text x="22" y="74.4">(9,10)</text>
<text x="22" y="76.3">(9,10)</text>
<text x="27.4" y="72.7">UART1.RX</text>
<text x="27.4" y="74.4">UART1.TX</text>
<text x="27.4" y="76.3">UART3.RX</text>
<text x="60.3" y="75.2">K15</text>
<text x="60.3" y="76.9">K17</text>
<text x="60.3" y="73.3">T12</text>
<text x="65.2" y="72.3">UART1.RX</text>
<text x="65.2" y="74.1">UART1.TX</text>
<text x="65.2" y="75.9">UART3.RX</text>
<text x="65.2" y="77.7">UART3.TX</text>
<text x="136.3" y="72.3">LCD.P[2]</text>
<text x="136.3" y="74.1">LCD.P[3]</text>
<text x="136.3" y="75.9">LCD.P[4]</text>
<text x="136.3" y="77.7">LCD.P[5]</text>
<text x="145" y="73.3">D14</text>
<text x="145" y="75.2">E12</text>
<text x="145" y="76.9">C15</text>
<text x="174.9" y="76.9">14</text>
<text x="174.9" y="75.2">13</text>
<text x="174.9" y="73.3">12</text>
<text x="186.5" y="76.9">3</text>
<text x="186.5" y="75.2">4</text>
<text x="186.5" y="73.3">5</text>
<text x="200.3" y="73">LCD.P3</text>
<text x="200.3" y="74.8">LCD.P4</text>
<text x="200.3" y="76.6">LCD.P5</text>
<text x="22" y="78.1">(9,10)</text>
<text x="23.4" y="79.9">(12) LAN_INTR0</text>
<text x="25.6" y="82.9">(10)</text>
<text x="27.4" y="78.1">UART3.TX</text>
<text x="31.9" y="82.9">GPIO3</text>
<text x="60.2" y="78.8">N17</text>
<text x="60.4" y="82.4">L13</text>
<text x="65.2" y="79.5">GPIO0</text>
<text x="65.3" y="83.1">GPIO3</text>
<text x="136.3" y="79.5">LCD.P[6]</text>
<text x="136.3" y="81.3">LCD.P[7]</text>
<text x="136.3" y="83.1">LCD.P[8]</text>
<text x="145" y="78.8">A16</text>
<text x="145" y="80.5">D13</text>
<text x="145" y="82.4">C13</text>
<text x="174.9" y="80.5">16</text>
<text x="174.9" y="78.8">15</text>
<text x="175.8" y="82.4">9</text>
<text x="186.5" y="82.4">8</text>
<text x="186.5" y="80.5">1</text>
<text x="186.5" y="78.8">2</text>
<text x="200.3" y="83.8">LCD.P9</text>
<text x="200.3" y="82">LCD.P8</text>
<text x="200.3" y="80.2">LCD.P7</text>
<text x="200.3" y="78.4">LCD.P6</text>
<text x="25.6" y="88.4">(10)</text>
<text x="25.6" y="84.7">(10)</text>
<text x="25.6" y="86.5">(10)</text>
<text x="31.9" y="88.4">GPIO7</text>
<text x="31.9" y="84.7">GPIO4</text>
<text x="31.9" y="86.5">GPIO6</text>
<text x="60" y="84.2">M17</text>
<text x="60.4" y="86">L14</text>
<text x="60.4" y="87.8">L15</text>
<text x="61.1" y="89.5">P7</text>
<text x="65.2" y="84.9">GPIO4</text>
<text x="65.2" y="86.7">GPIO6</text>
<text x="65.2" y="88.5">GPIO7</text>
<text x="135.4" y="86.7">LCD.P[10]</text>
<text x="135.4" y="88.5">LCD.P[11]</text>
<text x="136.3" y="84.9">LCD.P[9]</text>
<text x="145" y="84.2">F11</text>
<text x="145" y="86">A15</text>
<text x="145" y="87.8">B14</text>
<text x="145" y="89.5">A13</text>
<text x="174.9" y="89.5">13</text>
<text x="174.9" y="87.8">12</text>
<text x="174.9" y="86">11</text>
<text x="174.9" y="84.2">10</text>
<text x="186.5" y="89.5">4</text>
<text x="186.5" y="87.8">5</text>
<text x="186.5" y="86">6</text>
<text x="186.5" y="84.2">7</text>
<text x="200.3" y="85.7">LCD.P10</text>
<text x="200.3" y="89.3">LCD.P12</text>
<text x="200.3" y="87.4">LCD.P11</text>
<text x="25.6" y="93.7">(10)</text>
<text x="25.6" y="95.6">(10)</text>
<text x="25.6" y="90.1">(10)</text>
<text x="25.6" y="92">(10,11)</text>
<text x="30.8" y="93.7">GPIO11</text>
<text x="30.8" y="95.6">GPIO12</text>
<text x="31.9" y="90.1">GPIO8</text>
<text x="31.9" y="92">GPIO9</text>
<text x="60.3" y="93.2">K13</text>
<text x="60.4" y="95">L16</text>
<text x="61.1" y="91.4">U7</text>
<text x="65.2" y="95.7">GPIO12</text>
<text x="65.3" y="90.3">GPIO8</text>
<text x="65.3" y="92.1">GPIO9</text>
<text x="65.3" y="94">GPIO11</text>
<text x="135.4" y="90.3">LCD.P[12]</text>
<text x="135.4" y="92.1">LCD.P[13]</text>
<text x="135.4" y="94">LCD.P[14]</text>
<text x="135.4" y="95.7">LCD.P[15]</text>
<text x="145" y="91.4">E11</text>
<text x="145" y="93.2">D12</text>
<text x="145" y="95">C12</text>
<text x="174.9" y="95">16</text>
<text x="174.9" y="93.2">15</text>
<text x="174.9" y="91.4">14</text>
<text x="186.5" y="95">1</text>
<text x="186.5" y="93.2">2</text>
<text x="186.5" y="91.4">3</text>
<text x="200.3" y="91">LCD.P13</text>
<text x="200.3" y="92.9">LCD.P14</text>
<text x="200.3" y="94.7">LCD.P15</text>
<text x="25.6" y="97.4">(10)</text>
<text x="25.6" y="99.2">(10)</text>
<text x="25.6" y="101">(10)</text>
<text x="30.8" y="97.4">GPIO13</text>
<text x="30.8" y="99.2">GPIO14</text>
<text x="30.8" y="101">GPIO15</text>
<text x="60.3" y="98.6">K14</text>
<text x="60.3" y="100.4">K16</text>
<text x="60.4" y="96.8">L17</text>
<text x="65.3" y="97.6">GPIO13</text>
<text x="65.3" y="99.3">GPIO14</text>
<text x="65.3" y="101.2">GPIO15</text>
<text x="135" y="101.1">LCD.PCLK</text>
<text x="137" y="99.3">LCD.HS</text>
<text x="145" y="98.6">D15</text>
<text x="145" y="100.4">A14</text>
<text x="170.7" y="96.4">RN13</text>
<text x="175.8" y="100.4">3</text>
<text x="175.8" y="98.6">4</text>
<text x="186.5" y="98.6">5</text>
<text x="186.5" y="100.4">6</text>
<text x="188.8" y="96.4">RPACK8-22</text>
<text x="214.4" y="99.2">LCD.HS</text>
<text x="214.4" y="101">LCD.PCLK</text>
<text x="224" y="101">(10)</text>
<text x="224" y="99.2">(10)</text>
<text x="23.6" y="106.4">(7,10)</text>
<text x="25.4" y="102.8">(9,10)</text>
<text x="29" y="106.4">PWR_INT</text>
<text x="30.8" y="102.8">GPIO62</text>
<text x="60.2" y="105.8">N15</text>
<text x="60.4" y="107.6">L12</text>
<text x="61.4" y="102.2">J5</text>
<text x="65.3" y="106.6">MPUIO1</text>
<text x="65.3" y="103">GPIO62</text>
<text x="137" y="103">LCD.AC</text>
<text x="137" y="104.7">LCD.VS</text>
<text x="145" y="102.2">F10</text>
<text x="145" y="104">B15</text>
<text x="170.7" y="105.5">RN14</text>
<text x="175.8" y="104">1</text>
<text x="175.8" y="102.2">2</text>
<text x="186.5" y="102.2">7</text>
<text x="186.5" y="104">8</text>
<text x="188.8" y="105.5">RPACK4-22</text>
<text x="214.4" y="104.6">LCD.VS</text>
<text x="214.4" y="102.8">LCD.AC</text>
<text x="224" y="102.8">(10)</text>
<text x="224" y="104.6">(10)</text>
<text x="25" y="110">(9,10)</text>
<text x="25.2" y="113.6">(7) LOW_PWR</text>
<text x="25.6" y="108.2">(10)</text>
<text x="25.6" y="112">(10)</text>
<text x="30.5" y="110">MPUIO3</text>
<text x="30.5" y="108.2">MPUIO2</text>
<text x="30.6" y="112">MPUIO4</text>
<text x="60" y="111.2">M14</text>
<text x="60.2" y="113">N16</text>
<text x="61.1" y="109.4">R6</text>
<text x="65.3" y="110.2">MPUIO3</text>
<text x="65.3" y="108.3">MPUIO2</text>
<text x="65.3" y="112">MPUIO4</text>
<text x="65.3" y="113.8">MPUIO5 [LOW.PWR]</text>
<text x="135.9" y="110.2">CAM.D[0]</text>
<text x="135.9" y="112">CAM.D[1]</text>
<text x="135.9" y="113.8">CAM.D[2]</text>
<text x="145" y="109.4">J17</text>
<text x="145" y="111.2">J16</text>
<text x="145" y="113">J14</text>
<text x="156.4" y="108.9">CAM.D0</text>
<text x="156.4" y="110.7">CAM.D1</text>
<text x="156.4" y="112.5">CAM.D2</text>
<text x="227" y="108.2">CAM.D[0..7]</text>
<text x="237.5" y="108.2">(10)</text>
<text x="20" y="117.2">(9,10)</text>
<text x="20" y="119">(9,10)</text>
<text x="25.4" y="117.2">nCFLASH.CD1</text>
<text x="25.4" y="119">nCFLASH.CD2</text>
<text x="61.1" y="118.4">N7</text>
<text x="61.1" y="116.6">P9</text>
<text x="65.2" y="119.2">MMC.CMD_SPI.DO [CFLASH.CD2]</text>
<text x="65.3" y="117.4">MMC.DAT3 [CFLASH.CD1]</text>
<text x="135.9" y="115.6">CAM.D[3]</text>
<text x="135.9" y="117.4">CAM.D[4]</text>
<text x="135.9" y="119.2">CAM.D[5]</text>
<text x="145" y="114.8">H13</text>
<text x="145" y="116.6">J11</text>
<text x="145" y="118.4">H17</text>
<text x="156.4" y="114.3">CAM.D3</text>
<text x="156.4" y="116.1">CAM.D4</text>
<text x="156.4" y="117.9">CAM.D5</text>
<text x="156.4" y="119.7">CAM.D6</text>
<text x="24.7" y="124.4">nCFLASH.IREQ</text>
<text x="25" y="120.8">(10) MMC.CLK</text>
<text x="27.9" y="122.6">MMC.DAT0</text>
<text x="60.9" y="120.2">M8</text>
<text x="61.1" y="122">R8</text>
<text x="61.1" y="123.8">U9</text>
<text x="61.2" y="125.6">T9</text>
<text x="65.2" y="121">MMC.CLK</text>
<text x="65.2" y="122.8">MMC.DAT0_SPI.DI</text>
<text x="65.2" y="124.6">MMC.DAT1</text>
<text x="80.7" y="122.8">[CFLASH.IOIS16]</text>
<text x="135.7" y="124.6">CAM.RST</text>
<text x="135.9" y="121">CAM.D[6]</text>
<text x="135.9" y="122.8">CAM.D[7]</text>
<text x="145" y="120.2">H15</text>
<text x="145" y="122">H16</text>
<text x="145" y="125.6">J12</text>
<text x="145" y="123.8">K12</text>
<text x="156.4" y="121.5">CAM.D7</text>
<text x="176.5" y="124.4">CAM.RST</text>
<text x="186.1" y="124.4">(10)</text>
<text x="17.8" y="126.2">(9,10)</text>
<text x="23.3" y="126.2">nCFLASH.RESET</text>
<text x="65.2" y="126.4">MMC.DAT2 [CFLASH.RESET]</text>
<text x="133.6" y="131.8">CAM.EXCLK</text>
<text x="134.8" y="130">CAM.LCLK</text>
<text x="136.6" y="126.4">CAM.HS</text>
<text x="136.7" y="128.2">CAM.VS</text>
<text x="145" y="127.4">J13</text>
<text x="145" y="129.3">G16</text>
<text x="145" y="131">H12</text>
<text x="176.5" y="126.2">CAM.HS</text>
<text x="176.5" y="128">CAM.VS</text>
<text x="176.5" y="129.8">CAM.LCLK</text>
<text x="176.5" y="131.6">CAM.EXCLK (10)</text>
<text x="186.1" y="129.8">(10)</text>
<text x="186.1" y="126.2">(10)</text>
<text x="186.1" y="128">(10)</text>
<text x="33.7" y="134.3">VDD_3V3</text>
<text x="66.2" y="136.1">OMAP5912-289</text>
<text x="96.8" y="137.8" transform="rotate(-90 96.8 137.8)">P12</text>
<text x="97.6" y="133.8" transform="rotate(-90 97.6 133.8)">MCSI1.DIN</text>
<text x="98.6" y="137.8" transform="rotate(-90 98.6 137.8)">P11</text>
<text x="99.4" y="133.8" transform="rotate(-90 99.4 133.8)">MCSI1.DOUT</text>
<text x="100.4" y="137.8" transform="rotate(-90 100.4 137.8)">U15</text>
<text x="101.2" y="133.8" transform="rotate(-90 101.2 133.8)">MCSI1.CLK</text>
<text x="102.2" y="137.8" transform="rotate(-90 102.2 137.8)">N10</text>
<text x="103" y="133.8" transform="rotate(-90 103 133.8)">MCSI1.SYNC</text>
<text x="107.6" y="137.8" transform="rotate(-90 107.6 137.8)">U8</text>
<text x="108.4" y="133.8" transform="rotate(-90 108.4 133.8)">MCSI2.SYNC</text>
<text x="109.4" y="137.8" transform="rotate(-90 109.4 137.8)">P8</text>
<text x="110.2" y="133.8" transform="rotate(-90 110.2 133.8)">MCSI2.CLK</text>
<text x="111.2" y="137.8" transform="rotate(-90 111.2 137.8)">T8</text>
<text x="112" y="133.8" transform="rotate(-90 112 133.8)">MCSI2.DOUT</text>
<text x="113" y="137.8" transform="rotate(-90 113 137.8)">R7</text>
<text x="113.8" y="133.8" transform="rotate(-90 113.8 133.8)">MCSI2.DIN</text>
<text x="120.2" y="137.8" transform="rotate(-90 120.2 137.8)">N9</text>
<text x="121" y="133.8" transform="rotate(-90 121 133.8)">WAKEUP_INT</text>
<text x="122" y="137.8" transform="rotate(-90 122 137.8)">U12</text>
<text x="122.8" y="133.8" transform="rotate(-90 122.8 133.8)">CLK32K_OUT</text>
<text x="123.8" y="137.8" transform="rotate(-90 123.8 137.8)">M16</text>
<text x="124.6" y="133.8" transform="rotate(-90 124.6 133.8)">GPIO2</text>
<text x="125.6" y="137.8" transform="rotate(-90 125.6 137.8)">U14</text>
<text x="126.4" y="133.8" transform="rotate(-90 126.4 133.8)">MCBSP3.CLKX</text>
<text x="39.1" y="141.5">R169</text>
<text x="39.1" y="143.4">1K</text>
<text x="133.2" y="142.5">MCBSP3.CLKX (10)</text>
<text x="24.7" y="146.4">JP3</text>
<text x="29.6" y="149.1">1</text>
<text x="133.2" y="144.2">GPIO2</text>
<text x="133.2" y="146.1">CLK32K_OUT</text>
<text x="133.2" y="147.8">WAKEUP_INT</text>
<text x="142.8" y="144.2">(10)</text>
<text x="144.8" y="146.1">(10)</text>
<text x="145.1" y="147.8">(10)</text>
<text x="29.6" y="150.9">2</text>
<text x="29.6" y="152.7">3</text>
<text x="133.2" y="155.1">MCSI2.CLK</text>
<text x="133.2" y="151.5">MCSI2.DIN</text>
<text x="133.2" y="153.3">MCSI2.DOUT</text>
<text x="143" y="151.5">(10)</text>
<text x="143.2" y="155.1">(10)</text>
<text x="144.6" y="153.3">(10)</text>
<text x="24.7" y="157.8">CON3</text>
<text x="39.1" y="159.6">R300</text>
<text x="39.1" y="161.4">1K</text>
<text x="133.2" y="156.9">MCSI2.SYNC</text>
<text x="133.2" y="160.5">MCSI1.SYNC</text>
<text x="144.8" y="156.9">(10)</text>
<text x="144.8" y="160.5">(10)</text>
<text x="209.5" y="161.6">Title</text>
<text x="133.2" y="165.9">MCSI1.DIN</text>
<text x="133.2" y="162.3">MCSI1.CLK</text>
<text x="133.2" y="164.1">MCSI1.DOUT</text>
<text x="143" y="165.9">(10)</text>
<text x="143.2" y="162.3">(10)</text>
<text x="144.6" y="164.1">(10)</text>
<text x="209.7" y="167">Size</text>
<text x="214.4" y="167">Document Number</text>
<text x="215.8" y="163.2">OMAP5912 STARTER KIT</text>
<text x="268.5" y="167">Rev</text>
<text x="209" y="172.4">Date:</text>
<text x="210.5" y="168.6">B</text>
<text x="214.4" y="172.9">Tuesday, July 20, 2004</text>
<text x="215.8" y="168.6">507202-0001</text>
<text x="245.1" y="172.4">Sheet</text>
<text x="253.7" y="172.2">6</text>
<text x="260.2" y="172.4">of</text>
<text x="266.3" y="172.2">12</text>
</g>
<g font-size=".6">
<text x="28.5" y="1.1">5</text>
<text x="82.9" y="1.1">4</text>
<text x="137.4" y="1.1">3</text>
<text x="191.8" y="1.1">2</text>
<text x="246.3" y="1.1">1</text>
<text x=".6" y="23.5">D</text>
<text x="273.8" y="23.5">D</text>
<text x=".6" y="66.7">C</text>
<text x="273.8" y="66.7">C</text>
<text x=".6" y="110">B</text>
<text x="273.8" y="110">B</text>
<text x=".6" y="153.3">A</text>
<text x="273.8" y="153.3">A</text>
<text x="28.5" y="175.1">5</text>
<text x="82.9" y="175.1">4</text>
<text x="137.4" y="175.1">3</text>
<text x="191.8" y="175.1">2</text>
<text x="246.3" y="175.1">1</text>
</g>
</svg>
